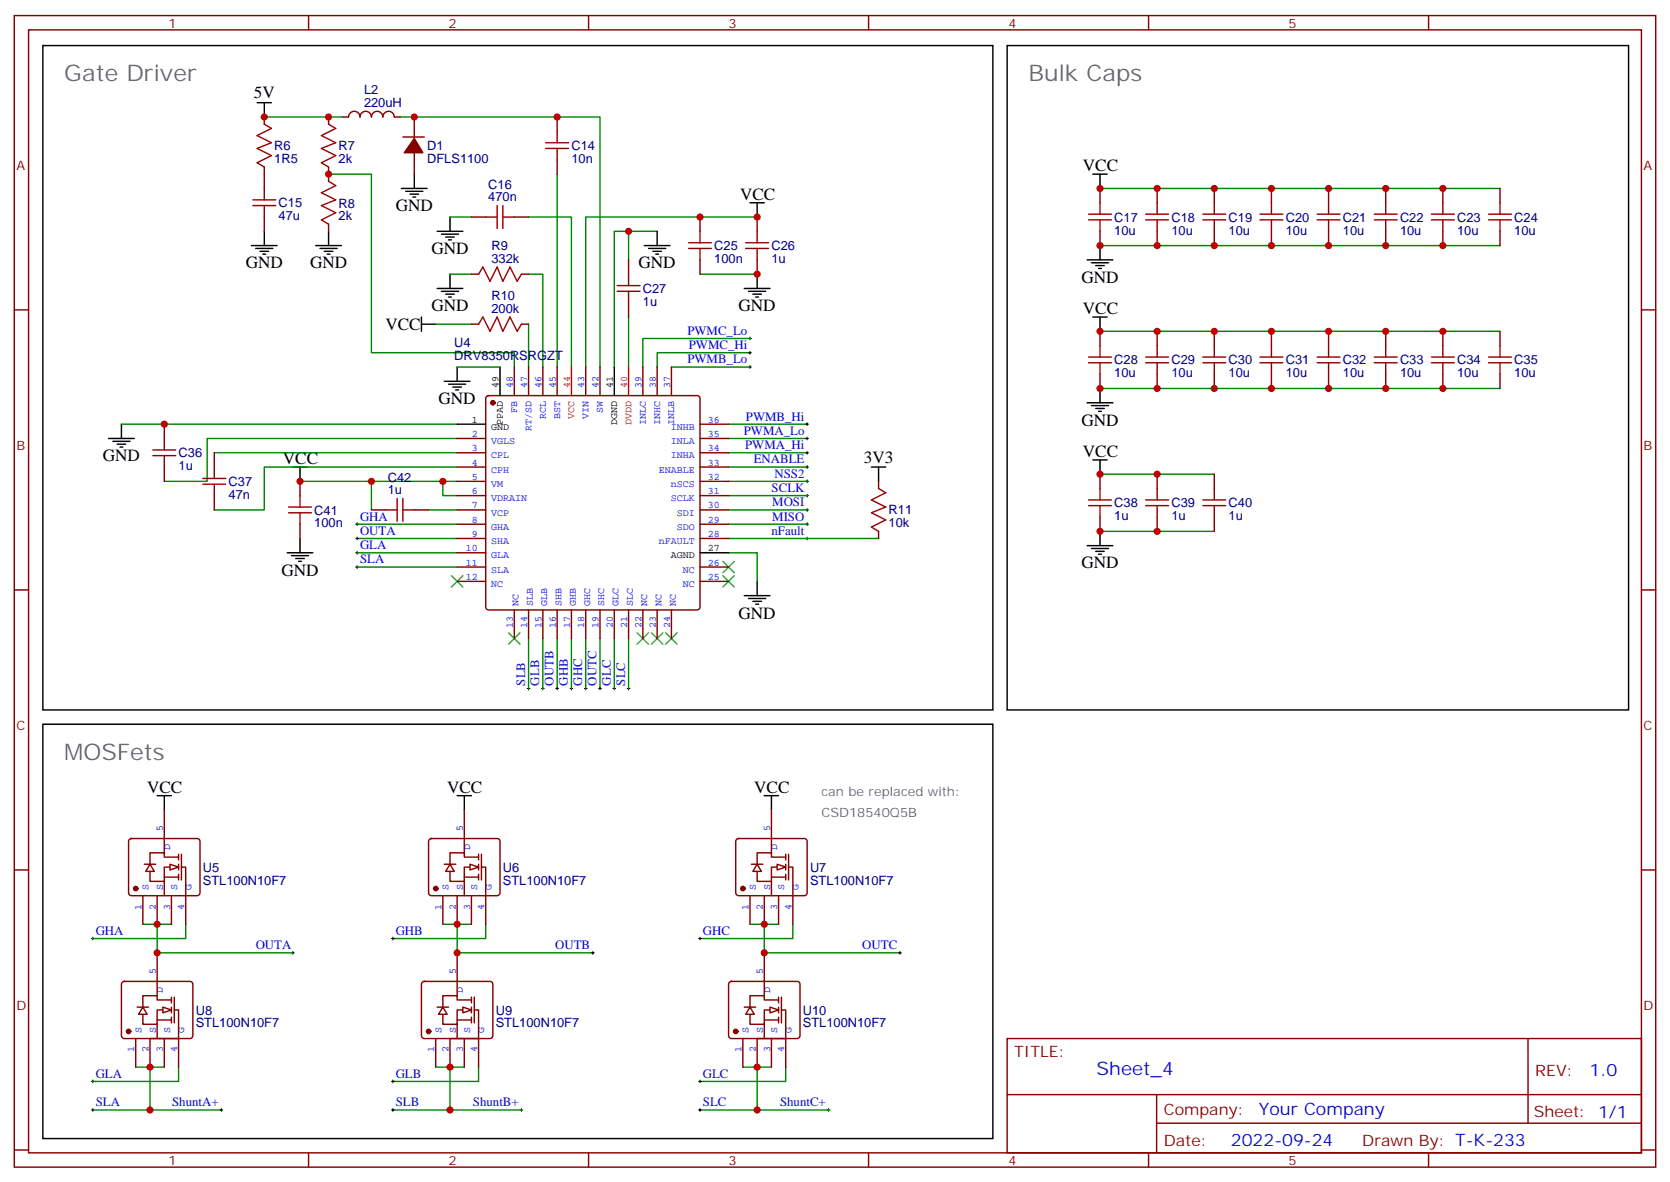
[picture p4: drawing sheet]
<svg xmlns="http://www.w3.org/2000/svg" width="412mm" height="292mm" viewBox="0 0 412 292" stroke-linecap="round" stroke-linejoin="round" font-family="sans-serif">
<g fill="none" stroke="#870000" stroke-width=".35">
<path d="M3.5 3.8h405.4v284.4h-405.4zM7.1 7.4h398.2v277.3h-398.2zM76.2 3.8v3.6M145.3 3.8v3.6M214.5 3.8v3.6M283.6 3.8v3.6M352.8 3.8v3.6M65.3 28.9v1.8M81.1 28.9v1.8M84.7 28.9h1.4a1.41 1.41 0 0 1 1.4-1.4 1.41 1.41 0 0 1 1.4 1.4 1.41 1.41 0 0 1 1.4-1.4 1.41 1.41 0 0 1 1.4 1.4 1.41 1.41 0 0 1 1.4-1.4 1.41 1.41 0 0 1 1.4 1.4 1.41 1.41 0 0 1 1.5-1.4 1.41 1.41 0 0 1 1.4 1.4h1.4M99.5 33.8h5.3M102.3 28.9v5.3"/>
<path d="M102.3 37.7v5.3M137.6 28.9v3.5M137.6 39.5v3.5M65.3 41.2v5.3M65.3 53.6v3.5M81.1 41.2v3.6M81.1 55.4v1.7M116.4 53.6h3.5M127 53.6h3.5M172.9 53.6v3.5M271.6 46.5v3.6M271.6 57.1v3.5"/>
<path d="M285.8 46.5v3.6M285.8 57.1v3.5M299.9 46.5v3.6M299.9 57.1v3.5M314 46.5v3.6M314 57.1v3.5M328.1 46.5v3.6M328.1 57.1v3.5M342.2 46.5v3.6M342.2 57.1v3.5M356.3 46.5v3.6M356.3 57.1v3.5"/>
<path d="M370.4 46.5v3.6M370.4 57.1v3.5M3.5 76.5h3.6M116.4 67.7h1.8M128.8 67.7h1.7M155.2 64.2v3.5M155.2 74.8v3.5M172.9 64.2v3.5M405.3 76.5h3.6M116.4 80h1.8M120.2 97.9l.4-.2h51.6a.71 .71 0 0 1 .7 .7v51.5a.76 .76 0 0 1-.7 .7h-51.6a.76 .76 0 0 1-.7-.7v-51.5zM127 90.6v7.1"/>
<path d="M128.8 80h1.7M130.5 90.6v7.1M134.1 90.6v7.1M137.6 90.6v7.1M144.6 90.6v7.1M148.2 90.6v7.1M158.7 90.6v7.1M162.3 90.6v7.1M165.8 90.6v7.1M271.6 81.8v3.5M271.6 92.4v3.5M285.8 81.8v3.5"/>
<path d="M285.8 92.4v3.5M299.9 81.8v3.5M299.9 92.4v3.5M314 81.8v3.5M314 92.4v3.5M328.1 81.8v3.5M328.1 92.4v3.5M342.2 81.8v3.5M342.2 92.4v3.5M356.3 81.8v3.5M356.3 92.4v3.5M370.4 81.8v3.5"/>
<path d="M370.4 92.4v3.5M40.6 104.7v3.6M40.6 115.3v3.6M52.9 111.8v3.5M74.1 118.9v3.5M112.9 108.3h7M112.9 111.8h7M112.9 115.3h7M112.9 118.9h7M172.9 108.3h7M172.9 111.8h7M172.9 115.3h7"/>
<path d="M172.9 118.9h7M172.9 104.7h7M217 118.9v1.7M52.9 122.4v3.5M74.1 129.4v3.6M91.7 125.9h3.5M102.3 125.9h3.5M112.9 125.9h7M112.9 122.4h7M112.9 129.4h7M112.9 133h7M112.9 136.5h7"/>
<path d="M172.9 125.9h7M172.9 122.4h7M172.9 129.4h7M172.9 133h7M217 131.2v1.8M3.5 145.7h3.6M112.9 140h7M112.9 143.5h7M127 150.6v7.1M130.5 150.6v7.1M134.1 150.6v7.1M137.6 150.6v7.1"/>
<path d="M141.1 150.6v7.1M144.6 150.6v7.1M148.2 150.6v7.1M151.7 150.6v7.1M155.2 150.6v7.1M158.7 150.6v7.1M162.3 150.6v7.1M165.8 150.6v7.1M172.9 140h7M172.9 143.5h7M405.3 145.7h3.6M40.6 200v7"/>
<path d="M3.5 214.8h3.6M32 207.3l.5-.3h16.2a.71 .71 0 0 1 .7 .8v12.7a.76 .76 0 0 1-.7 .7h-16.2a.76 .76 0 0 1-.8-.7v-12.7zM35.6 213.4h2.9M40.6 216.6h3.5M44.1 214.1h-3.5v3.5h-3.6v-2.4M44.1 211.6h-3.5v-1h-3.6v2.8M44.1 210.9v1.4M44.1 213.4v1.4M44.1 215.9v1.4M44.8 210.9v6.4M405.3 214.8h3.6M35.3 221.2v7"/>
<path d="M38.8 221.2v7M42.3 221.2v7M45.9 221.2v7M248.7 256.4h156.6v28.3h-156.6zM377.3 256.5v20.8M248.7 270.3h156.5M285.6 277.3h119.6M285.6 270.3v14.1M3.5 284h3.6M76.2 284.7v3.5M145.3 284.7v3.5M214.5 284.7v3.5"/>
<path d="M283.6 284.7v3.5M352.8 284.7v3.5M405.3 284h3.6"/>
</g>
<g fill="none" stroke="#008700" stroke-width=".35">
<path d="M65.3 28.9h19.4M98.8 28.9h49.4v61.7M81.1 43h10.6v44.1h35.3v3.5M111.1 53.6h5.3M130.5 53.6h10.6v37M137.6 43v47.6M155.2 57.1v7.1M162.3 57.1h-10.6v33.5M187 53.6h-42.4v37M271.6 46.5h98.8M111.1 67.7h5.3M130.5 67.7h3.6v22.9"/>
<path d="M155.2 78.3v12.3M172.9 67.7h14.1M271.6 60.6h98.8M107.6 80h8.8M112.9 90.6h10.6M130.5 80v10.6M165.8 90.6h19.4M185.2 87.1h-22.9v3.5M185.2 83.6h-26.5v7M271.6 81.8h98.8M271.6 95.9h98.8M30 104.7h82.9"/>
<path d="M52.9 111.8h60M74.1 118.9h38.8M91.7 118.9v7M109.4 118.9v3.5h3.5M112.9 108.3h-61.7v10.6h-10.6M112.9 115.3h-47.6v10.6h-12.4M179.9 118.9h19.4M179.9 104.7h19.4M179.9 111.8h19.4M179.9 115.3h19.4M179.9 108.3h19.4M271.6 117.1h28.3"/>
<path d="M88.2 133h24.7M88.2 129.4h24.7M88.2 136.5h24.7M105.8 125.9h7.1M179.9 136.5h7.1v7M179.9 125.9h19.4M179.9 122.4h19.4M179.9 133h37.1M179.9 129.4h19.4M271.6 131.2h28.3M88.2 140h24.7M130.5 157.7v12.3"/>
<path d="M134.1 157.7v12.3M137.6 157.7v12.3M141.1 157.7v12.3M144.6 157.7v12.3M148.2 157.7v12.3M151.7 157.7v12.3M155.2 157.7v12.3M35.3 228.2h7M38.8 228.2v7.1h33.5M45.9 228.2v3.5h-23M109.4 228.2h7M112.9 228.2v7.1h33.5"/>
<path d="M119.9 228.2v3.5h-22.9M185.2 228.2h7.1M188.7 228.2v7.1h33.5M195.8 228.2v3.5h-22.9M37 256.4h7.1M111.1 256.4h7.1M187 256.4h7M33.5 263.5h7.1M37 263.5v10.6h-14.1M37 274.1h17.7M44.1 263.5v3.5h-21.2M107.6 263.5h7.1"/>
<path d="M111.1 263.5v10.6h-14.1M111.1 274.1h17.7M118.2 263.5v3.5h-21.2M183.4 263.5h7.1M187 263.5v10.6h-14.1M187 274.1h17.6M194 263.5v3.5h-21.1"/>
</g>
<g fill="none" stroke="#000" stroke-width=".35">
<path d="M10.6 11.3h234.6v164h-234.6zM248.7 11.3h153.5v164h-153.5zM63.5 25.4h3.5M65.3 25.4v3.5M65.3 57.1v3.5M81.1 57.1v3.5M99.1 46.5h6.4M100.2 47.2h4.2M101.2 47.9h2.2M102 48.6h.7M102.3 43v3.5M107.9 57.1h6.4"/>
<path d="M109 57.8h4.2M110.1 58.5h2.1M110.8 59.2h.7M111.1 53.6v3.5M162.3 57.1v3.5M185.2 50.1h3.5M187 50.1v3.5M269.9 43h3.5M271.6 43v3.5M62.1 60.6h6.3M63.1 61.3h4.3M64.2 62.1h2.1"/>
<path d="M64.9 62.8h.7M78 60.6h6.3M79 61.3h4.3M80.1 62.1h2.1M80.8 62.8h.7M104.1 78.3v3.5M107.9 71.2h6.4M109 71.9h4.2M110.1 72.6h2.1M110.8 73.3h.7M111.1 67.7v3.5M159.1 60.6h6.4"/>
<path d="M160.2 61.3h4.2M161.2 62.1h2.1M161.9 62.8h.7M183.8 71.2h6.3M184.9 71.9h4.2M185.9 72.6h2.1M186.6 73.3h.7M187 67.7v3.5M268.5 64.2h6.3M269.5 64.9h4.3M269.9 78.3h3.5M270.6 65.6h2.1"/>
<path d="M271.3 66.3h.7M271.6 60.6v3.6M271.6 78.3v3.5M104.1 80h3.5M109.7 94.2h6.4M110.8 94.9h4.2M111.8 95.6h2.1M112.5 96.3h.7M112.9 90.6v3.6M123.5 90.6v7.1M151.7 90.6v7.1M268.5 99.4h6.3"/>
<path d="M271.6 95.9v3.5M26.8 108.3h6.4M27.9 109h4.2M28.9 109.7h2.1M29.6 110.4h.7M30 104.7v3.6M72.3 115.3h3.5M74.1 115.3v3.6M112.9 104.7h7M215.2 115.3h3.5M217 115.3v3.6M269.5 100.2h4.3"/>
<path d="M269.9 113.6h3.5M270.6 100.9h2.1M271.3 101.6h.7M271.6 113.6v3.5M70.9 136.5h6.4M72 137.2h4.2M73 137.9h2.1M73.7 138.6h.7M74.1 133v3.5M172.9 136.5h7M268.5 134.7h6.3M269.5 135.4h4.3"/>
<path d="M270.6 136.1h2.1M271.3 136.8h.7M271.6 131.2v3.5M183.8 147.1h6.3M184.9 147.8h4.2M185.9 148.5h2.1M186.6 149.2h.7M187 143.5v3.6M10.6 178.8h234.6v102.3h-234.6zM38.8 196.5h3.5M40.6 196.5v3.5M112.9 196.5h3.5"/>
<path d="M114.7 196.5v3.5M188.7 196.5h3.6M190.5 196.5v3.5"/>
</g>
<g fill="none" stroke="#000" stroke-width=".25">
<path d="M184.9 87.1h.7M184.9 90.6h.7M184.9 83.6h.7M185.2 83.2v.7M185.2 86.7v.8M185.2 90.3v.7M199 118.9h.7M199 115.3h.7M199 111.8h.7M199 104.7h.7M199 108.3h.7M199.3 104.4v.7"/>
<path d="M199.3 107.9v.7M199.3 111.4v.7M199.3 115v.7M199.3 118.5v.7M87.8 133h.7M87.8 129.4h.7M87.8 136.5h.7M88.2 129.1v.7M88.2 132.6v.7M88.2 136.1v.7M88.2 139.7v.7M199 133h.7"/>
<path d="M199 129.4h.7M199 125.9h.7M199 122.4h.7M199.3 122v.7M199.3 125.6v.7M199.3 129.1v.7M199.3 132.6v.7M87.8 140h.7M130.2 170h.7M130.5 169.7v.7M133.7 170h.7M134.1 169.7v.7"/>
<path d="M137.2 170h.7M137.6 169.7v.7M140.8 170h.7M141.1 169.7v.7M144.3 170h.7M144.6 169.7v.7M147.8 170h.7M148.2 169.7v.7M151.3 170h.7M151.7 169.7v.7M154.9 170h.7M155.2 169.7v.7"/>
<path d="M22.6 231.7h.7M22.9 231.4v.7M72 235.3h.7M72.3 234.9v.7M96.7 231.7h.7M97 231.4v.7M146 235.3h.8M146.4 234.9v.7M172.5 231.7h.7M172.9 231.4v.7M221.9 235.3h.7M222.2 234.9v.7"/>
<path d="M22.6 274.1h.7M22.6 267h.7M22.9 266.7v.7M22.9 273.7v.7M54.3 274.1h.7M54.7 273.7v.7M96.7 274.1h.7M96.7 267h.7M97 266.7v.7M97 273.7v.7M128.4 274.1h.7M128.8 273.7v.7"/>
<path d="M172.5 274.1h.7M172.5 267h.7M172.9 266.7v.7M172.9 273.7v.7M204.3 274.1h.7M204.6 273.7v.7"/>
</g>
<g fill="none" stroke="#3c3" stroke-width=".35">
<path d="M178.5 138.6l2.8 2.8M181.3 138.6l-2.8 2.8M111.5 142.1l2.8 2.9M114.3 142.1l-2.8 2.9M125.6 156.2l2.8 2.9M128.4 156.2l-2.8 2.9M157.3 156.2l2.9 2.9M160.2 156.2l-2.9 2.9M160.9 156.2l2.8 2.9M163.7 156.2l-2.8 2.9M164.4 156.2l2.8 2.9M167.2 156.2l-2.8 2.9"/>
<path d="M178.5 142.1l2.8 2.9M181.3 142.1l-2.8 2.9"/>
</g>
<g fill="none" stroke="#a10000" stroke-width=".35">
<path d="M65.3 30.7l1.7 1-3.5 1.8 3.5 1.7-3.5 1.5 3.5 1.7-3.5 1.8 1.8 1M81.1 30.7l1.8 1-3.5 1.8 3.5 1.7-3.5 1.5 3.5 1.7-3.5 1.8 1.7 1M134.8 36.7h5.6M134.8 35.2h5.6M137.6 32.4v2.8M137.6 36.7v2.8M62.4 50.8h5.7M62.4 49.4h5.7M65.3 46.5v2.9M65.3 50.8v2.8M81.1 44.8l1.8 1-3.5 1.8 3.5 1.8-3.5 1.4 3.5 1.7-3.5 1.8 1.7 1.1M119.9 53.6h2.9"/>
<path d="M122.8 50.8v5.6M124.2 53.6h2.8M124.2 50.8v5.6M170 59.9h5.7M172.9 57.1v2.8M268.8 54.3h5.7M268.8 52.9h5.7M271.6 50.1v2.8M271.6 54.3v2.8M282.9 54.3h5.7M282.9 52.9h5.7M285.8 50.1v2.8"/>
<path d="M285.8 54.3v2.8M297 54.3h5.7M297 52.9h5.7M299.9 50.1v2.8M299.9 54.3v2.8M311.1 54.3h5.7M311.1 52.9h5.7M314 50.1v2.8M314 54.3v2.8M325.3 54.3h5.6M325.3 52.9h5.6M328.1 50.1v2.8"/>
<path d="M328.1 54.3v2.8M339.4 54.3h5.6M339.4 52.9h5.6M342.2 50.1v2.8M342.2 54.3v2.8M353.5 54.3h5.6M353.5 52.9h5.6M356.3 50.1v2.8M356.3 54.3v2.8M367.6 54.3h5.6M367.6 52.9h5.6M370.4 50.1v2.8"/>
<path d="M370.4 54.3v2.8M118.2 67.7l1-1.8 1.8 3.6 1.8-3.6 1.4 3.6 1.7-3.6 1.8 3.6 1.1-1.8M152.4 71.9h5.6M152.4 70.5h5.6M155.2 67.7v2.8M155.2 71.9v2.9M170 61.3h5.7M172.9 61.3v2.9M118.2 80l1-1.7 1.8 3.5 1.8-3.5 1.4 3.5 1.7-3.5 1.8 3.5 1.1-1.8M268.8 89.6h5.7M268.8 88.2h5.7M271.6 85.3v2.9"/>
<path d="M271.6 89.6v2.8M282.9 89.6h5.7M282.9 88.2h5.7M285.8 85.3v2.9M285.8 89.6v2.8M297 89.6h5.7M297 88.2h5.7M299.9 85.3v2.9M299.9 89.6v2.8M311.1 89.6h5.7M311.1 88.2h5.7M314 85.3v2.9"/>
<path d="M314 89.6v2.8M325.3 89.6h5.6M325.3 88.2h5.6M328.1 85.3v2.9M328.1 89.6v2.8M339.4 89.6h5.6M339.4 88.2h5.6M342.2 85.3v2.9M342.2 89.6v2.8M353.5 89.6h5.6M353.5 88.2h5.6M356.3 85.3v2.9"/>
<path d="M356.3 89.6v2.8M367.6 89.6h5.6M367.6 88.2h5.6M370.4 85.3v2.9M370.4 89.6v2.8M37.7 111.1h5.7M37.7 112.5h5.7M40.6 108.3v2.8M40.6 112.5v2.8M50.1 119.6h5.6M50.1 118.1h5.6M52.9 115.3v2.8"/>
<path d="M52.9 119.6v2.8M71.3 126.6h5.6M71.3 125.2h5.6M74.1 122.4v2.8M74.1 126.6v2.8M95.2 125.9h2.9M98.1 123.1v5.6M99.5 123.1v5.6M99.5 125.9h2.8M217 120.6l1.7 1.1-3.5 1.7 3.5 1.8-3.5 1.4 3.5 1.8-3.5 1.7 1.8 1.1"/>
</g>
<g fill="#870000" stroke="#870000" stroke-width=".35">
<path d="M102.3 34.2l2.1 3.5h-4.6z"/>
<circle cx="121.7" cy="99.4" r=".53"/>
<circle cx="33.5" cy="219.4" r=".53"/>
</g>
<path d="M141.1 90.6v7.1M155.2 90.6v7.1" fill="none" stroke="#f00" stroke-width=".35"/>
<g fill="#fff" stroke="#870000" stroke-width=".35">
<path d="M37 213.4l1.1 1.8h-2.1z"/>
<path d="M42 213.4l2.1 .7-2.1 .7z"/>
</g>
<g fill="none" stroke="#870000" stroke-width=".35">
<path d="M114.7 200v7M40.6 207v3.6M40.6 217.6v3.6M44.8 214.1h1.1v7.1M106.1 207.3l.4-.3h16.3a.71 .71 0 0 1 .7 .8v12.7a.76 .76 0 0 1-.7 .7h-16.3a.76 .76 0 0 1-.7-.7v-12.7zM109.7 213.4h2.8M114.7 216.6h3.5M118.2 214.1h-3.5v3.5h-3.6v-2.4M118.2 211.6h-3.5v-1h-3.6v2.8M118.2 210.9v1.4M118.2 213.4v1.4M118.2 215.9v1.4"/>
<path d="M118.9 210.9v6.4M109.4 221.2v7M112.9 221.2v7M116.4 221.2v7M119.9 221.2v7"/>
</g>
<circle cx="107.6" cy="219.4" r=".53" fill="#870000" stroke="#870000" stroke-width=".35"/>
<g fill="#fff" stroke="#870000" stroke-width=".35">
<path d="M111.1 213.4l1.1 1.8h-2.1z"/>
<path d="M116.1 213.4l2.1 .7-2.1 .7z"/>
</g>
<g fill="none" stroke="#870000" stroke-width=".35">
<path d="M190.5 200v7M114.7 207v3.6M114.7 217.6v3.6M118.9 214.1h1v7.1M181.9 207.3l.5-.3h16.2a.71 .71 0 0 1 .7 .8v12.7a.76 .76 0 0 1-.7 .7h-16.2a.76 .76 0 0 1-.7-.7v-12.7zM185.6 213.4h2.8M190.5 216.6h3.5M194 214.1h-3.5v3.5h-3.5v-2.4M194 211.6h-3.5v-1h-3.5v2.8M194 210.9v1.4M194 213.4v1.4M194 215.9v1.4"/>
<path d="M194.7 210.9v6.4M185.2 221.2v7M188.7 221.2v7M192.3 221.2v7M195.8 221.2v7"/>
</g>
<circle cx="183.4" cy="219.4" r=".53" fill="#870000" stroke="#870000" stroke-width=".35"/>
<g fill="#fff" stroke="#870000" stroke-width=".35">
<path d="M187 213.4l1 1.8h-2.1z"/>
<path d="M191.9 213.4l2.1 .7-2.1 .7z"/>
</g>
<g fill="none" stroke="#870000" stroke-width=".35">
<path d="M190.5 207v3.6M190.5 217.6v3.6M194.7 214.1h1.1v7.1M38.8 235.3v7M30.2 242.5l.5-.2h16.2a.71 .71 0 0 1 .7 .7v12.7a.76 .76 0 0 1-.7 .7h-16.2a.76 .76 0 0 1-.7-.7v-12.7zM33.5 256.4v7.1M33.9 248.7h2.8M37 256.4v7.1M38.8 251.8h3.5M40.6 256.4v7.1M42.3 249.4h-3.5v3.5h-3.5v-2.5M42.3 246.9h-3.5v-1h-3.5v2.8"/>
<path d="M42.3 246.2v1.4M42.3 248.7v1.4M42.3 251.1v1.5M43 246.2v6.4M44.1 256.4v7.1"/>
</g>
<circle cx="31.7" cy="254.7" r=".53" fill="#870000" stroke="#870000" stroke-width=".35"/>
<g fill="#fff" stroke="#870000" stroke-width=".35">
<path d="M35.3 248.7l1 1.7h-2.1z"/>
<path d="M40.2 248.7l2.1 .7-2.1 .7z"/>
</g>
<g fill="none" stroke="#870000" stroke-width=".35">
<path d="M112.9 235.3v7M38.8 242.3v3.6M38.8 252.9v3.5M43 249.4h1.1v7M104.3 242.5l.5-.2h16.2a.71 .71 0 0 1 .7 .7v12.7a.76 .76 0 0 1-.7 .7h-16.2a.76 .76 0 0 1-.7-.7v-12.7zM107.6 256.4v7.1M107.9 248.7h2.9M111.1 256.4v7.1M112.9 251.8h3.5M114.7 256.4v7.1M116.4 249.4h-3.5v3.5h-3.5v-2.5M116.4 246.9h-3.5v-1h-3.5v2.8"/>
<path d="M116.4 246.2v1.4M116.4 248.7v1.4M116.4 251.1v1.5M117.1 246.2v6.4M118.2 256.4v7.1"/>
</g>
<circle cx="105.8" cy="254.7" r=".53" fill="#870000" stroke="#870000" stroke-width=".35"/>
<g fill="#fff" stroke="#870000" stroke-width=".35">
<path d="M109.4 248.7l1 1.7h-2.1z"/>
<path d="M114.3 248.7l2.1 .7-2.1 .7z"/>
</g>
<g fill="none" stroke="#870000" stroke-width=".35">
<path d="M188.7 235.3v7M112.9 242.3v3.6M112.9 252.9v3.5M117.1 249.4h1.1v7M180.2 242.5l.4-.2h16.2a.71 .71 0 0 1 .8 .7v12.7a.76 .76 0 0 1-.8 .7h-16.2a.76 .76 0 0 1-.7-.7v-12.7zM183.4 256.4v7.1M183.8 248.7h2.8M187 256.4v7.1M188.7 251.8h3.6M190.5 256.4v7.1M192.3 249.4h-3.6v3.5h-3.5v-2.5M192.3 246.9h-3.6v-1h-3.5v2.8"/>
<path d="M192.3 246.2v1.4M192.3 248.7v1.4M192.3 251.1v1.5M193 246.2v6.4M194 256.4v7.1"/>
</g>
<circle cx="181.7" cy="254.7" r=".53" fill="#870000" stroke="#870000" stroke-width=".35"/>
<g fill="#fff" stroke="#870000" stroke-width=".35">
<path d="M185.2 248.7l1.1 1.7h-2.2z"/>
<path d="M190.1 248.7l2.2 .7-2.2 .7z"/>
</g>
<path d="M187 53.6v3.5M187 64.2v3.5M271.6 117.1v3.5M285.8 117.1v3.5M299.9 117.1v3.5M271.6 127.7v3.5M285.8 127.7v3.5M299.9 127.7v3.5M188.7 242.3v3.6M188.7 252.9v3.5M193 249.4h1v7" fill="none" stroke="#870000" stroke-width=".35"/>
<g fill="none" stroke="#a10000" stroke-width=".35">
<path d="M184.1 59.9h5.7M187 57.1v2.8M184.1 61.3h5.7M187 61.3v2.9M268.8 124.8h5.7M268.8 123.4h5.7M271.6 120.6v2.8M271.6 124.8v2.9M282.9 124.8h5.7M282.9 123.4h5.7M285.8 120.6v2.8M285.8 124.8v2.9"/>
<path d="M297 124.8h5.7M297 123.4h5.7M299.9 120.6v2.8M299.9 124.8v2.9"/>
</g>
<g fill="#c00">
<circle cx="37" cy="263.5" r=".88"/>
<circle cx="271.6" cy="81.8" r=".88"/>
<circle cx="285.8" cy="81.8" r=".88"/>
<circle cx="314" cy="81.8" r=".88"/>
<circle cx="299.9" cy="81.8" r=".88"/>
<circle cx="356.3" cy="81.8" r=".88"/>
<circle cx="342.2" cy="81.8" r=".88"/>
<circle cx="328.1" cy="81.8" r=".88"/>
<circle cx="285.8" cy="95.9" r=".88"/>
<circle cx="314" cy="95.9" r=".88"/>
<circle cx="299.9" cy="95.9" r=".88"/>
<circle cx="356.3" cy="95.9" r=".88"/>
<circle cx="342.2" cy="95.9" r=".88"/>
<circle cx="328.1" cy="95.9" r=".88"/>
<circle cx="271.6" cy="95.9" r=".88"/>
<circle cx="271.6" cy="60.6" r=".88"/>
<circle cx="328.1" cy="60.6" r=".88"/>
<circle cx="342.2" cy="60.6" r=".88"/>
<circle cx="356.3" cy="60.6" r=".88"/>
<circle cx="299.9" cy="60.6" r=".88"/>
<circle cx="314" cy="60.6" r=".88"/>
<circle cx="285.8" cy="60.6" r=".88"/>
<circle cx="328.1" cy="46.5" r=".88"/>
<circle cx="342.2" cy="46.5" r=".88"/>
<circle cx="356.3" cy="46.5" r=".88"/>
<circle cx="299.9" cy="46.5" r=".88"/>
<circle cx="314" cy="46.5" r=".88"/>
<circle cx="285.8" cy="46.5" r=".88"/>
<circle cx="271.6" cy="46.5" r=".88"/>
<circle cx="38.8" cy="228.2" r=".88"/>
<circle cx="38.8" cy="235.3" r=".88"/>
<circle cx="109.4" cy="118.9" r=".88"/>
<circle cx="74.1" cy="118.9" r=".88"/>
<circle cx="91.7" cy="118.9" r=".88"/>
<circle cx="37" cy="274.1" r=".88"/>
<circle cx="111.1" cy="274.1" r=".88"/>
<circle cx="112.9" cy="235.3" r=".88"/>
<circle cx="112.9" cy="228.2" r=".88"/>
<circle cx="111.1" cy="263.5" r=".88"/>
<circle cx="187" cy="274.1" r=".88"/>
<circle cx="188.7" cy="235.3" r=".88"/>
<circle cx="188.7" cy="228.2" r=".88"/>
<circle cx="187" cy="263.5" r=".88"/>
<circle cx="40.6" cy="104.7" r=".88"/>
<circle cx="137.6" cy="28.9" r=".88"/>
<circle cx="65.3" cy="28.9" r=".88"/>
<circle cx="155.2" cy="57.1" r=".88"/>
<circle cx="172.9" cy="53.6" r=".88"/>
<circle cx="187" cy="67.7" r=".88"/>
<circle cx="187" cy="53.6" r=".88"/>
<circle cx="102.3" cy="28.9" r=".88"/>
<circle cx="81.1" cy="28.9" r=".88"/>
<circle cx="81.1" cy="43" r=".88"/>
<circle cx="285.8" cy="131.2" r=".88"/>
<circle cx="285.8" cy="117.1" r=".88"/>
<circle cx="271.6" cy="131.2" r=".88"/>
<circle cx="271.6" cy="117.1" r=".88"/>
</g>
<g font-size="5.6" fill="#666">
<text x="15.9" y="20.1">Gate Driver</text>
<text x="254" y="20.1">Bulk Caps</text>
<text x="15.9" y="187.6">MOSFets</text>
</g>
<text font-size="4.6" fill="#00f" x="270.8" y="265.5">Sheet_4</text>
<g font-size="4.2">
<text x="62.7" y="24.3">5V</text>
<text x="267.4" y="42.3">VCC</text>
<text x="97.7" y="52.2">GND</text>
<text x="182.7" y="49.4">VCC</text>
<text x="106.5" y="62.8">GND</text>
<text x="60.7" y="66.3">GND</text>
<text x="76.6" y="66.3">GND</text>
<text x="157.7" y="66.3">GND</text>
<text x="267.1" y="69.8">GND</text>
<text x="106.5" y="76.9">GND</text>
<text x="182.4" y="76.9">GND</text>
<text x="267.4" y="77.6">VCC</text>
<text x="95.2" y="81.5">VCC</text>
<text x="108.3" y="99.8">GND</text>
<text x="267.1" y="105.1">GND</text>
<text x="25.4" y="113.9">GND</text>
<text x="267.4" y="112.9">VCC</text>
<text x="69.8" y="114.6">VCC</text>
<text x="213.3" y="114.2">3V3</text>
<text x="69.5" y="142.1">GND</text>
<text x="267.1" y="140.4">GND</text>
<text x="182.4" y="152.7">GND</text>
<text x="36.3" y="195.8">VCC</text>
<text x="110.4" y="195.8">VCC</text>
<text x="186.3" y="195.8">VCC</text>
</g>
<g font-size="4.2" fill="#00f">
<text x="392.5" y="265.7">1.0</text>
<text x="310.9" y="275.3">Your Company</text>
<text x="304" y="283.1">2022-09-24</text>
</g>
<g font-size="3.9" fill="#800">
<text x="250.5" y="261">TITLE:</text>
<text x="379.1" y="265.7">REV:</text>
<text x="287.4" y="275.2">Company:</text>
<text x="378.7" y="275.8">Sheet: 1/1</text>
<text x="287.4" y="282.9">Date:</text>
<text x="336.4" y="283">Drawn By: T-K-233</text>
</g>
<g font-size="3.2" fill="#800">
<text x="41.6" y="6.8">1</text>
<text x="110.8" y="6.8">2</text>
<text x="179.9" y="6.8">3</text>
<text x="249.1" y="6.8">4</text>
<text x="318.2" y="6.8">5</text>
<text x="4.1" y="41.9">A</text>
<text x="405.9" y="41.9">A</text>
<text x="4.1" y="111.1">B</text>
<text x="405.9" y="111.1">B</text>
<text x="4.1" y="180.2">C</text>
<text x="405.9" y="180.2">C</text>
<text x="4.1" y="249.4">D</text>
<text x="405.9" y="249.4">D</text>
<text x="41.6" y="287.7">1</text>
<text x="110.8" y="287.7">2</text>
<text x="179.9" y="287.7">3</text>
<text x="249.1" y="287.7">4</text>
<text x="318.2" y="287.7">5</text>
</g>
<g font-size="3.2" fill="#000080">
<text x="89.9" y="23.2">L2</text>
<text x="89.9" y="26.4">220uH</text>
<text x="67.7" y="40.3">1R5</text>
<text x="67.7" y="37.1">R6</text>
<text x="83.6" y="40.2">2k</text>
<text x="83.6" y="37.1">R7</text>
<text x="105.5" y="40.3">DFLS1100</text>
<text x="105.5" y="37.1">D1</text>
<text x="141.1" y="40.3">10n</text>
<text x="141.1" y="37.1">C14</text>
<text x="120.6" y="46.6">C16</text>
<text x="68.8" y="51.2">C15</text>
<text x="83.6" y="51.2">R8</text>
<text x="120.6" y="49.7">470n</text>
<text x="68.8" y="54.4">47u</text>
<text x="83.6" y="54.4">2k</text>
<text x="275.2" y="57.9">10u</text>
<text x="275.2" y="54.7">C17</text>
<text x="289.3" y="57.9">10u</text>
<text x="289.3" y="54.7">C18</text>
<text x="303.4" y="57.9">10u</text>
<text x="303.4" y="54.7">C19</text>
<text x="317.5" y="57.9">10u</text>
<text x="317.5" y="54.7">C20</text>
<text x="331.6" y="57.9">10u</text>
<text x="331.6" y="54.7">C21</text>
<text x="345.7" y="57.9">10u</text>
<text x="345.7" y="54.7">C22</text>
<text x="359.8" y="57.9">10u</text>
<text x="359.8" y="54.7">C23</text>
<text x="373.9" y="57.9">10u</text>
<text x="373.9" y="54.7">C24</text>
<text x="121.4" y="64.9">332k</text>
<text x="121.4" y="61.8">R9</text>
<text x="176.4" y="65">100n</text>
<text x="176.4" y="61.8">C25</text>
<text x="190.5" y="65">1u</text>
<text x="190.5" y="61.8">C26</text>
<text x="121.4" y="77.2">200k</text>
<text x="121.4" y="74.1">R10</text>
<text x="158.7" y="75.5">1u</text>
<text x="158.8" y="72.3">C27</text>
<text x="112.2" y="88.9">DRV8350RSRGZT</text>
<text x="112.2" y="85.7">U4</text>
<text x="275.2" y="90">C28</text>
<text x="289.3" y="90">C29</text>
<text x="303.4" y="90">C30</text>
<text x="317.5" y="90">C31</text>
<text x="331.6" y="90">C32</text>
<text x="345.7" y="90">C33</text>
<text x="359.8" y="90">C34</text>
<text x="373.9" y="90">C35</text>
<text x="275.2" y="93.2">10u</text>
<text x="289.3" y="93.2">10u</text>
<text x="303.4" y="93.2">10u</text>
<text x="317.5" y="93.2">10u</text>
<text x="331.6" y="93.2">10u</text>
<text x="345.7" y="93.2">10u</text>
<text x="359.8" y="93.2">10u</text>
<text x="373.9" y="93.2">10u</text>
<text x="44.1" y="112.9">C36</text>
<text x="44.1" y="116.1">1u</text>
<text x="95.8" y="118.9">C42</text>
<text x="56.4" y="123.2">47n</text>
<text x="56.4" y="120">C37</text>
<text x="95.8" y="122">1u</text>
<text x="275.2" y="125.3">C38</text>
<text x="289.3" y="125.3">C39</text>
<text x="303.4" y="125.3">C40</text>
<text x="77.6" y="130.2">100n</text>
<text x="77.6" y="127.1">C41</text>
<text x="219.4" y="130.2">10k</text>
<text x="219.4" y="127">R11</text>
<text x="275.2" y="128.5">1u</text>
<text x="289.3" y="128.5">1u</text>
<text x="303.4" y="128.5">1u</text>
<text x="50.1" y="215.3">U5</text>
<text x="124.2" y="215.3">U6</text>
<text x="200" y="215.3">U7</text>
<text x="50.1" y="218.4">STL100N10F7</text>
<text x="124.2" y="218.4">STL100N10F7</text>
<text x="200" y="218.4">STL100N10F7</text>
<text x="48.3" y="250.6">U8</text>
<text x="122.4" y="250.6">U9</text>
<text x="198.3" y="250.6">U10</text>
<text x="48.3" y="253.7">STL100N10F7</text>
<text x="122.4" y="253.7">STL100N10F7</text>
<text x="198.3" y="253.7">STL100N10F7</text>
</g>
<g font-size="3.2" fill="#00f">
<text x="169.7" y="82.7">PWMC_Lo</text>
<text x="169.7" y="89.7">PWMB_Lo</text>
<text x="170.1" y="86.2">PWMC_Hi</text>
<text x="183.7" y="107.4">PWMA_Lo</text>
<text x="184.2" y="103.9">PWMB_Hi</text>
<text x="184" y="110.9">PWMA_Hi</text>
<text x="186.1" y="114.4">ENABLE</text>
<text x="191.2" y="118">NSS2</text>
<text x="190.5" y="121.5">SCLK</text>
<text x="190.7" y="125">MOSI</text>
<text x="88.9" y="128.6">GHA</text>
<text x="190.7" y="128.6">MISO</text>
<text x="88.9" y="135.6">GLA</text>
<text x="88.9" y="132.1">OUTA</text>
<text x="190.5" y="132.1">nFault</text>
<text x="88.9" y="139.1">SLA</text>
<text x="129.6" y="169.3" transform="rotate(-90 129.6 169.3)">SLB</text>
<text x="133.2" y="169.3" transform="rotate(-90 133.2 169.3)">GLB</text>
<text x="136.7" y="169.3" transform="rotate(-90 136.7 169.3)">OUTB</text>
<text x="140.2" y="169.3" transform="rotate(-90 140.2 169.3)">GHB</text>
<text x="143.8" y="169.3" transform="rotate(-90 143.8 169.3)">GHC</text>
<text x="147.3" y="169.3" transform="rotate(-90 147.3 169.3)">OUTC</text>
<text x="150.8" y="169.3" transform="rotate(-90 150.8 169.3)">GLC</text>
<text x="154.3" y="169.3" transform="rotate(-90 154.3 169.3)">SLC</text>
<text x="23.6" y="230.9">GHA</text>
<text x="97.7" y="230.9">GHB</text>
<text x="173.6" y="230.9">GHC</text>
<text x="63.1" y="234.4">OUTA</text>
<text x="137.1" y="234.4">OUTB</text>
<text x="212.9" y="234.4">OUTC</text>
<text x="23.6" y="266.1">GLA</text>
<text x="97.7" y="266.1">GLB</text>
<text x="173.6" y="266.1">GLC</text>
<text x="23.6" y="273.2">SLA</text>
<text x="42.5" y="273.2">ShuntA+</text>
<text x="97.7" y="273.2">SLB</text>
<text x="116.8" y="273.2">ShuntB+</text>
<text x="173.6" y="273.2">SLC</text>
<text x="192.6" y="273.2">ShuntC+</text>
</g>
<g font-size="3.2" fill="#666">
<text x="202.8" y="196.5">can be replaced with:</text>
<text x="202.8" y="201.8">CSD18540Q5B</text>
</g>
<g font-size="2.5">
<text x="123.1" y="95.7" transform="rotate(-90 123.1 95.7)">49</text>
<text x="151.3" y="95.7" transform="rotate(-90 151.3 95.7)">41</text>
<text x="116.5" y="104.4">1</text>
<text x="121.2" y="106.2">GND</text>
<text x="124.2" y="104.9" transform="rotate(-90 124.2 104.9)">PPAD</text>
<text x="152.4" y="104.9" transform="rotate(-90 152.4 104.9)">DGND</text>
<text x="165.6" y="137.9">AGND</text>
<text x="174.8" y="136.1">27</text>
</g>
<g font-size="2.5" fill="#00f">
<text x="126.6" y="95.7" transform="rotate(-90 126.6 95.7)">48</text>
<text x="130.2" y="95.7" transform="rotate(-90 130.2 95.7)">47</text>
<text x="133.7" y="95.7" transform="rotate(-90 133.7 95.7)">46</text>
<text x="137.2" y="95.7" transform="rotate(-90 137.2 95.7)">45</text>
<text x="144.3" y="95.7" transform="rotate(-90 144.3 95.7)">43</text>
<text x="147.8" y="95.7" transform="rotate(-90 147.8 95.7)">42</text>
<text x="158.4" y="95.7" transform="rotate(-90 158.4 95.7)">39</text>
<text x="161.9" y="95.7" transform="rotate(-90 161.9 95.7)">38</text>
<text x="165.5" y="95.7" transform="rotate(-90 165.5 95.7)">37</text>
<text x="127.7" y="102" transform="rotate(-90 127.7 102)">FB</text>
<text x="148.9" y="102" transform="rotate(-90 148.9 102)">SW</text>
<text x="116.5" y="107.9">2</text>
<text x="131.2" y="106.4" transform="rotate(-90 131.2 106.4)">RT/SD</text>
<text x="134.8" y="103.4" transform="rotate(-90 134.8 103.4)">RCL</text>
<text x="138.3" y="103.4" transform="rotate(-90 138.3 103.4)">BST</text>
<text x="145.3" y="103.4" transform="rotate(-90 145.3 103.4)">VIN</text>
<text x="159.5" y="104.9" transform="rotate(-90 159.5 104.9)">INLC</text>
<text x="163" y="104.9" transform="rotate(-90 163 104.9)">INHC</text>
<text x="165.6" y="106.2">INHB</text>
<text x="166.5" y="104.9" transform="rotate(-90 166.5 104.9)">INLB</text>
<text x="174.8" y="107.9">35</text>
<text x="174.8" y="104.4">36</text>
<text x="116.5" y="111.4">3</text>
<text x="121.2" y="109.7">VGLS</text>
<text x="121.2" y="113.2">CPL</text>
<text x="165.6" y="113.2">INHA</text>
<text x="165.6" y="109.7">INLA</text>
<text x="174.8" y="111.4">34</text>
<text x="116.5" y="115">4</text>
<text x="116.5" y="118.5">5</text>
<text x="121.2" y="116.7">CPH</text>
<text x="162.7" y="116.7">ENABLE</text>
<text x="174.8" y="118.5">32</text>
<text x="174.8" y="115">33</text>
<text x="116.5" y="122">6</text>
<text x="116.5" y="125.6">7</text>
<text x="121.2" y="120.3">VM</text>
<text x="121.2" y="123.8">VDRAIN</text>
<text x="165.6" y="123.8">SCLK</text>
<text x="165.6" y="120.3">nSCS</text>
<text x="174.8" y="125.6">30</text>
<text x="174.8" y="122">31</text>
<text x="116.5" y="129.1">8</text>
<text x="121.2" y="127.3">VCP</text>
<text x="121.2" y="130.8">GHA</text>
<text x="167.1" y="130.8">SDO</text>
<text x="167.1" y="127.3">SDI</text>
<text x="174.8" y="129.1">29</text>
<text x="115" y="136.1">10</text>
<text x="116.5" y="132.6">9</text>
<text x="121.2" y="134.4">SHA</text>
<text x="121.2" y="137.9">GLA</text>
<text x="162.7" y="134.4">nFAULT</text>
<text x="174.8" y="132.6">28</text>
<text x="115" y="139.7">11</text>
<text x="115" y="143.2">12</text>
<text x="121.2" y="141.4">SLA</text>
<text x="168.6" y="141.4">NC</text>
<text x="174.8" y="143.2">25</text>
<text x="174.8" y="139.7">26</text>
<text x="121.2" y="145">NC</text>
<text x="128.1" y="149.5" transform="rotate(-90 128.1 149.5)">NC</text>
<text x="131.6" y="149.5" transform="rotate(-90 131.6 149.5)">SLB</text>
<text x="135.1" y="149.5" transform="rotate(-90 135.1 149.5)">GLB</text>
<text x="138.6" y="149.5" transform="rotate(-90 138.6 149.5)">SHB</text>
<text x="142.2" y="149.5" transform="rotate(-90 142.2 149.5)">GHB</text>
<text x="145.7" y="149.5" transform="rotate(-90 145.7 149.5)">GHC</text>
<text x="149.2" y="149.5" transform="rotate(-90 149.2 149.5)">SHC</text>
<text x="152.8" y="149.5" transform="rotate(-90 152.8 149.5)">GLC</text>
<text x="156.3" y="149.5" transform="rotate(-90 156.3 149.5)">SLC</text>
<text x="159.8" y="149.5" transform="rotate(-90 159.8 149.5)">NC</text>
<text x="163.3" y="149.5" transform="rotate(-90 163.3 149.5)">NC</text>
<text x="166.9" y="149.5" transform="rotate(-90 166.9 149.5)">NC</text>
<text x="168.6" y="145">NC</text>
<text x="126.6" y="155.2" transform="rotate(-90 126.6 155.2)">13</text>
<text x="130.2" y="155.2" transform="rotate(-90 130.2 155.2)">14</text>
<text x="133.7" y="155.2" transform="rotate(-90 133.7 155.2)">15</text>
<text x="137.2" y="155.2" transform="rotate(-90 137.2 155.2)">16</text>
<text x="140.8" y="155.2" transform="rotate(-90 140.8 155.2)">17</text>
<text x="144.3" y="155.2" transform="rotate(-90 144.3 155.2)">18</text>
<text x="147.8" y="155.2" transform="rotate(-90 147.8 155.2)">19</text>
<text x="151.3" y="155.2" transform="rotate(-90 151.3 155.2)">20</text>
<text x="154.9" y="155.2" transform="rotate(-90 154.9 155.2)">21</text>
<text x="158.4" y="155.2" transform="rotate(-90 158.4 155.2)">22</text>
<text x="161.9" y="155.2" transform="rotate(-90 161.9 155.2)">23</text>
<text x="165.5" y="155.2" transform="rotate(-90 165.5 155.2)">24</text>
<text x="40.2" y="205.1" transform="rotate(-90 40.2 205.1)">5</text>
<text x="42" y="209.8" transform="rotate(-90 42 209.8)">D</text>
<text x="114.3" y="205.1" transform="rotate(-90 114.3 205.1)">5</text>
<text x="116.1" y="209.8" transform="rotate(-90 116.1 209.8)">D</text>
<text x="190.1" y="205.1" transform="rotate(-90 190.1 205.1)">5</text>
<text x="191.9" y="209.8" transform="rotate(-90 191.9 209.8)">D</text>
<text x="36.7" y="219.9" transform="rotate(-90 36.7 219.9)">S</text>
<text x="40.2" y="219.9" transform="rotate(-90 40.2 219.9)">S</text>
<text x="43.7" y="219.9" transform="rotate(-90 43.7 219.9)">S</text>
<text x="47.3" y="219.9" transform="rotate(-90 47.3 219.9)">G</text>
<text x="110.8" y="219.9" transform="rotate(-90 110.8 219.9)">S</text>
<text x="114.3" y="219.9" transform="rotate(-90 114.3 219.9)">S</text>
<text x="117.8" y="219.9" transform="rotate(-90 117.8 219.9)">S</text>
<text x="121.4" y="219.9" transform="rotate(-90 121.4 219.9)">G</text>
<text x="186.6" y="219.9" transform="rotate(-90 186.6 219.9)">S</text>
<text x="190.1" y="219.9" transform="rotate(-90 190.1 219.9)">S</text>
<text x="193.7" y="219.9" transform="rotate(-90 193.7 219.9)">S</text>
<text x="197.2" y="219.9" transform="rotate(-90 197.2 219.9)">G</text>
<text x="34.9" y="224.6" transform="rotate(-90 34.9 224.6)">1</text>
<text x="38.5" y="224.6" transform="rotate(-90 38.5 224.6)">2</text>
<text x="42" y="224.6" transform="rotate(-90 42 224.6)">3</text>
<text x="45.5" y="224.6" transform="rotate(-90 45.5 224.6)">4</text>
<text x="109" y="224.6" transform="rotate(-90 109 224.6)">1</text>
<text x="112.5" y="224.6" transform="rotate(-90 112.5 224.6)">2</text>
<text x="116.1" y="224.6" transform="rotate(-90 116.1 224.6)">3</text>
<text x="119.6" y="224.6" transform="rotate(-90 119.6 224.6)">4</text>
<text x="184.9" y="224.6" transform="rotate(-90 184.9 224.6)">1</text>
<text x="188.4" y="224.6" transform="rotate(-90 188.4 224.6)">2</text>
<text x="191.9" y="224.6" transform="rotate(-90 191.9 224.6)">3</text>
<text x="195.4" y="224.6" transform="rotate(-90 195.4 224.6)">4</text>
<text x="38.5" y="240.4" transform="rotate(-90 38.5 240.4)">5</text>
<text x="40.2" y="245.1" transform="rotate(-90 40.2 245.1)">D</text>
<text x="112.5" y="240.4" transform="rotate(-90 112.5 240.4)">5</text>
<text x="114.3" y="245.1" transform="rotate(-90 114.3 245.1)">D</text>
<text x="188.4" y="240.4" transform="rotate(-90 188.4 240.4)">5</text>
<text x="190.1" y="245.1" transform="rotate(-90 190.1 245.1)">D</text>
<text x="34.9" y="255.1" transform="rotate(-90 34.9 255.1)">S</text>
<text x="38.5" y="255.1" transform="rotate(-90 38.5 255.1)">S</text>
<text x="42" y="255.1" transform="rotate(-90 42 255.1)">S</text>
<text x="45.5" y="255.1" transform="rotate(-90 45.5 255.1)">G</text>
<text x="109" y="255.1" transform="rotate(-90 109 255.1)">S</text>
<text x="112.5" y="255.1" transform="rotate(-90 112.5 255.1)">S</text>
<text x="116.1" y="255.1" transform="rotate(-90 116.1 255.1)">S</text>
<text x="119.6" y="255.1" transform="rotate(-90 119.6 255.1)">G</text>
<text x="184.9" y="255.1" transform="rotate(-90 184.9 255.1)">S</text>
<text x="188.4" y="255.1" transform="rotate(-90 188.4 255.1)">S</text>
<text x="191.9" y="255.1" transform="rotate(-90 191.9 255.1)">S</text>
<text x="195.4" y="255.1" transform="rotate(-90 195.4 255.1)">G</text>
<text x="33.2" y="259.9" transform="rotate(-90 33.2 259.9)">1</text>
<text x="36.7" y="259.9" transform="rotate(-90 36.7 259.9)">2</text>
<text x="40.2" y="259.9" transform="rotate(-90 40.2 259.9)">3</text>
<text x="43.7" y="259.9" transform="rotate(-90 43.7 259.9)">4</text>
<text x="107.2" y="259.9" transform="rotate(-90 107.2 259.9)">1</text>
<text x="110.8" y="259.9" transform="rotate(-90 110.8 259.9)">2</text>
<text x="114.3" y="259.9" transform="rotate(-90 114.3 259.9)">3</text>
<text x="117.8" y="259.9" transform="rotate(-90 117.8 259.9)">4</text>
<text x="183.1" y="259.9" transform="rotate(-90 183.1 259.9)">1</text>
<text x="186.6" y="259.9" transform="rotate(-90 186.6 259.9)">2</text>
<text x="190.1" y="259.9" transform="rotate(-90 190.1 259.9)">3</text>
<text x="193.7" y="259.9" transform="rotate(-90 193.7 259.9)">4</text>
</g>
<g font-size="2.5" fill="#f00">
<text x="140.8" y="95.7" transform="rotate(-90 140.8 95.7)">44</text>
<text x="154.9" y="95.7" transform="rotate(-90 154.9 95.7)">40</text>
<text x="141.8" y="103.4" transform="rotate(-90 141.8 103.4)">VCC</text>
<text x="155.9" y="104.9" transform="rotate(-90 155.9 104.9)">DVDD</text>
</g>
</svg>
